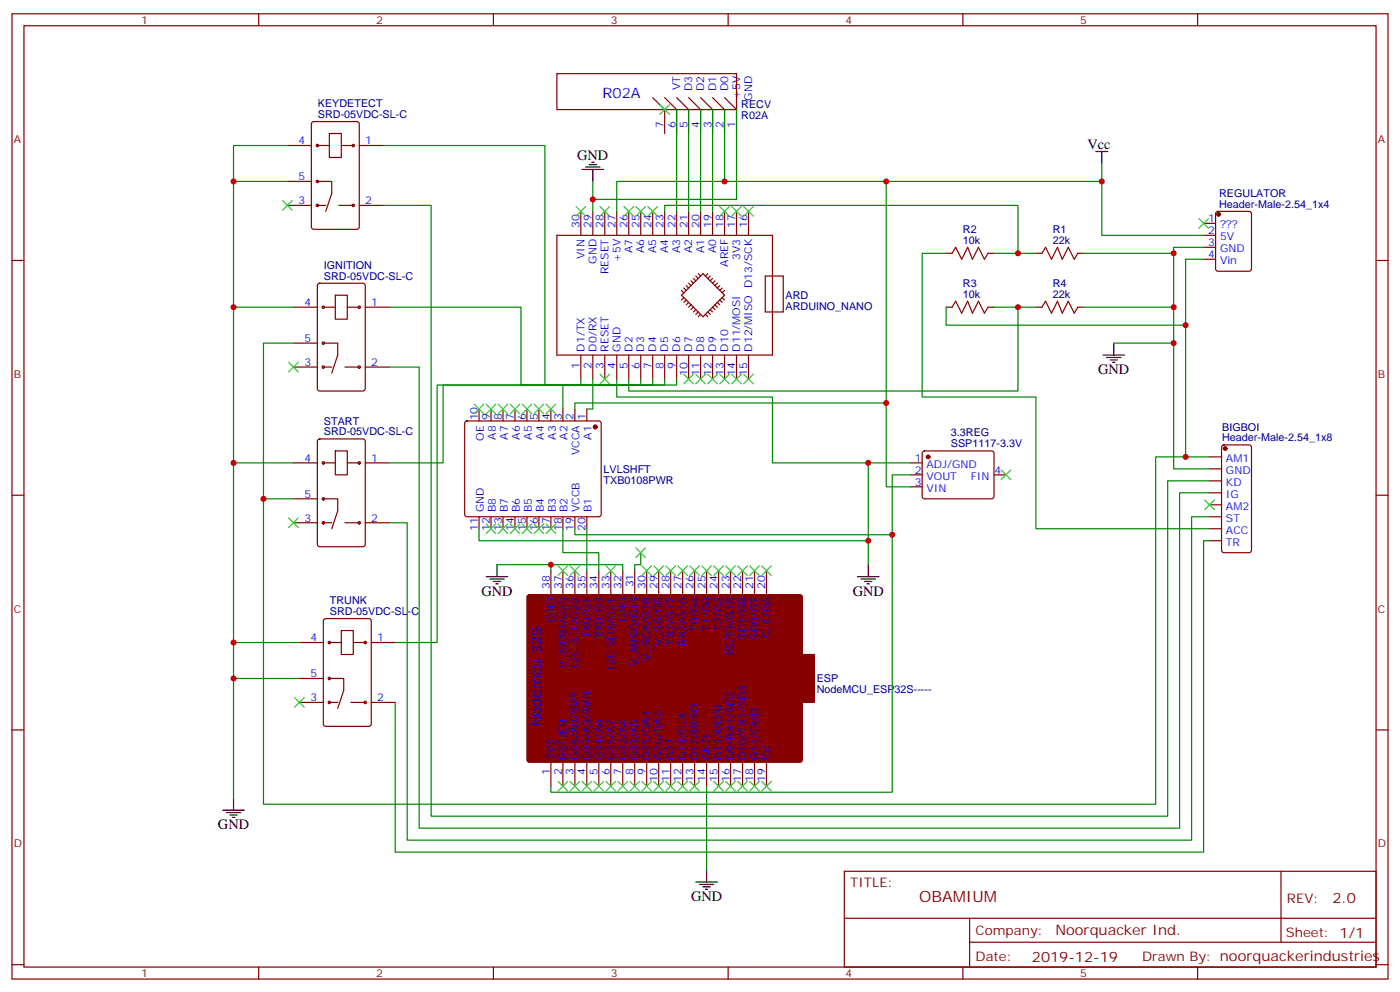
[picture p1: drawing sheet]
<svg xmlns="http://www.w3.org/2000/svg" width="412mm" height="292mm" viewBox="0 0 412 292" stroke-linecap="round" stroke-linejoin="round" font-family="sans-serif">
<g fill="none" stroke="#870000" stroke-width=".35">
<path d="M3.5 4.1h405.4v284.3h-405.4zM7.1 7.6h398.2v277.3h-398.2zM76.2 4.1v3.5M145.3 4.1v3.5M214.5 4.1v3.5M283.6 4.1v3.5M352.8 4.1v3.5M92 36l.4-.2h12.7l.7 .4v30.7l-.4 .6-13 .1-.6-.5-.1-30.6zM97 39.3h3.5v7.1h-3.5zM164 21.7h53v10.6h-53zM192.3 28.8l3.5 3.5v7M195.8 28.8l3.5 3.5v7"/>
<path d="M199.3 28.8l3.5 3.5v7M202.8 28.8l3.6 3.5v7M206.4 28.8l3.5 3.5v7M209.9 28.8l3.5 3.5v7M213.4 28.8l3.6 3.5v7M84.7 42.9h7M84.7 53.4h7M93.5 53.4h4.2v3.6l-1.7 5.3M93.5 42.9h3.5M100.5 42.9h3.6M105.8 42.9h7.1M3.5 76.7h3.6"/>
<path d="M84.7 60.5h7M93.5 60.5h2.5M99.8 60.5h4.3M105.8 60.5h7.1M164 69.3h63.5v35.3h-63.5zM171.1 62.3v7M174.6 62.3v7M178.2 62.3v7M181.7 62.3v7M185.2 62.3v7M188.7 62.3v7M192.3 62.3v7"/>
<path d="M195.8 62.3v7M199.3 62.3v7M202.8 62.3v7M206.4 62.3v7M209.9 62.3v7M213.4 62.3v7M217 62.3v7M220.5 62.3v7M278.7 74.6h1.8l1-1.8 1.8 3.6 1.7-3.6 1.5 3.6 1.7-3.6 1.8 3.6 1-1.8h1.8M305.2 74.6h1.7l1.1-1.8 1.7 3.6 1.8-3.6 1.4 3.6 1.8-3.6 1.7 3.6 1.1-1.8h1.8M354.5 65.8h3.6M354.5 69.3h3.6"/>
<path d="M354.5 72.8h3.6M354.5 76.4h3.6M358.3 62.5l.5-.2h9.1l.7 .4 .1 16.5-.5 .6-9.4 .1-.7-.5v-16.4zM405.3 76.7h3.6M86.4 90.5h7.1M93.7 83.6l.5-.2h12.7l.6 .5 .1 30.6-.5 .6-12.9 .1-.7-.5v-30.6zM95.2 90.5h3.6M98.8 87h3.5v7h-3.5zM102.3 90.5h3.5M107.6 90.5h7.1M200.7 87l6.4-6.4 6.3 6.4-6.3 6.3zM200.7 85.5l.7 .8"/>
<path d="M201.4 87.7l-.7 .7M201.4 84.8l.7 .7M202.1 88.4l-.7 .7M202.1 84.1l.7 .7M202.8 89.1l-.7 .7M202.8 83.4l.8 .7M203.6 89.8l-.8 .7M203.6 82.7l.7 .7M204.3 90.5l-.7 .7M204.3 82l.7 .7M205 91.2l-.7 .7M205 81.3l.7 .7"/>
<path d="M205.7 91.9l-.7 .7M205.7 80.6l.7 .7M206.4 92.6l-.7 .7M207.8 92.6l.7 .7M208.5 80.6l-.7 .7M208.5 91.9l.7 .7M209.2 81.3l-.7 .7M209.2 91.2l.7 .7M209.9 82l-.7 .7M209.9 90.5l.7 .7M210.6 82.7l-.7 .7M210.6 89.8l.7 .7"/>
<path d="M211.3 83.4l-.7 .7M211.3 89.1l.7 .7M212 84.1l-.7 .7M212 88.4l.7 .7M212.7 84.8l-.7 .7M212.7 87.7l.7 .7M213.4 85.5l-.7 .8M225.4 81.3h5.3v10.6h-5.3zM278.7 90.5h1.8l1-1.8 1.8 3.6 1.7-3.6 1.5 3.6 1.7-3.6 1.8 3.6 1-1.8h1.8M305.2 90.5h1.7l1.1-1.8 1.7 3.6 1.8-3.6 1.4 3.6 1.8-3.6 1.7 3.6 1.1-1.8h1.8M86.4 108.1h7.1M86.4 101.1h7.1"/>
<path d="M95.2 101.1h4.3v3.5l-1.8 5.3M95.2 108.1h2.5M101.6 108.1h4.2M107.6 108.1h7.1M171.1 104.6v7.1M174.6 104.6v7.1M178.2 104.6v7.1M181.7 104.6v7.1M185.2 104.6v7.1M188.7 104.6v7.1M192.3 104.6v7.1M195.8 104.6v7.1"/>
<path d="M199.3 104.6v7.1M202.8 104.6v7.1M206.4 104.6v7.1M209.9 104.6v7.1M213.4 104.6v7.1M217 104.6v7.1M220.5 104.6v7.1M86.4 136.3h7.1M93.7 129.5l.5-.2h12.7l.6 .4 .1 30.6-.5 .7h-12.9l-.7-.4v-30.6zM95.2 136.3h3.6M98.8 132.8h3.5v7.1h-3.5zM102.3 136.3h3.5"/>
<path d="M107.6 136.3h7.1M137.1 124.2l.5-.2h38.8l.5 .2 .2 .5-.1 27.1-.6 .4h-39.1l-.4-.7v-26.8zM141.1 120.5v3.5M144.6 120.5v3.5M148.2 120.5v3.5M151.7 120.5v3.5M155.2 120.5v3.5M158.7 120.5v3.5M162.3 120.5v3.5M165.8 120.5v3.5M169.3 120.5v3.5M172.9 120.5v3.5"/>
<path d="M268.1 136.3h3.5M268.1 139.9h3.5M271.9 133l.4-.2 20.1 .1 .4 .6-.1 13-.6 .4h-20l-.5-.7v-12.7zM292.8 139.9h3.5M356.3 134.6h3.5M356.3 138.1h3.5M360.1 131.3l.4-.2h7.4l.7 .4 .1 30.6-.5 .7h-7.7l-.6-.5-.1-30.5zM3.5 145.9h3.6M86.4 154h7.1M86.4 146.9h7.1M95.2 146.9h4.3v3.6l-1.8 5.3M95.2 154h2.5"/>
<path d="M101.6 154h4.2M107.6 154h7.1M141.1 152.2v3.6M144.6 152.2v3.6M148.2 152.2v3.6M151.7 152.2v3.6M155.2 152.2v3.6M158.7 152.2v3.6M162.3 152.2v3.6M165.8 152.2v3.6M169.3 152.2v3.6M172.9 152.2v3.6"/>
<path d="M268.1 143.4h3.5M356.3 141.6h3.5M356.3 145.2h3.5M356.3 148.7h3.5M356.3 152.2h3.5M356.3 155.8h3.5M356.3 159.3h3.5M405.3 145.9h3.6M162.3 168.1v7.1M165.8 168.1v7.1M169.3 168.1v7.1M172.9 168.1v7.1"/>
<path d="M176.4 168.1v7.1M179.9 168.1v7.1M183.4 168.1v7.1M187 167.7v7.1M190.5 168.1v7.1M194 168.1v7.1M197.6 168.1v7.1M201.1 168.1v7.1M204.6 168.1v7.1M208.1 168.1v7.1M211.7 168.1v7.1M215.2 168.1v7.1"/>
<path d="M218.7 168.1v7.1M222.2 168.1v7.1M225.8 168.1v7.1M88.2 189.3h7M88.2 199.8h7M95.5 182.4l.5-.2h12.7l.6 .4 .1 30.7-.5 .6-12.9 .1-.7-.5-.1-30.6zM97 199.8h4.2v3.6l-1.7 5.3M97 189.3h3.5M100.5 185.7h3.6v7.1h-3.6zM104.1 189.3h3.5M109.4 189.3h7M229.3 182.2h7.1v7.1h-7.1z"/>
<path d="M3.5 215h3.6M88.2 206.9h7M97 206.9h2.5M103.4 206.9h4.2M109.4 206.9h7M229.3 210.4h7.1v7.1h-7.1zM405.3 215h3.6M162.3 224.5v7.1M165.8 224.5v7.1M169.3 224.5v7.1M172.9 224.5v7.1M176.4 224.5v7.1"/>
<path d="M179.9 224.5v7.1M183.4 224.5v7.1M187 224.5v7.1M190.5 224.5v7.1M194 224.5v7.1M197.6 224.5v7.1M201.1 224.5v7.1M204.6 224.5v7.1M208.1 224.5v7.1M211.7 224.5v7.1M215.2 224.5v7.1M218.7 224.5v7.1"/>
<path d="M222.2 224.5v7.1M225.8 224.5v7.1M248.7 256.6h156.6v28.3h-156.6zM377.3 256.7v20.8M248.7 270.5h156.5M285.6 277.5h119.6M285.6 270.5v14.1M3.5 284.2h3.6M76.2 284.9v3.5M145.3 284.9v3.5M214.5 284.9v3.5M283.6 284.9v3.5"/>
<path d="M352.8 284.9v3.5M405.3 284.2h3.6"/>
<circle cx="93.5" cy="53.4" r=".35"/>
<circle cx="93.5" cy="42.9" r=".35"/>
<circle cx="104.1" cy="42.9" r=".35"/>
<circle cx="93.5" cy="60.5" r=".35"/>
<circle cx="104.1" cy="60.5" r=".35"/>
<circle cx="95.2" cy="90.5" r=".35"/>
<circle cx="105.8" cy="90.5" r=".35"/>
<circle cx="95.3" cy="101.1" r=".35"/>
<circle cx="95.3" cy="108.1" r=".35"/>
<circle cx="105.8" cy="108.1" r=".35"/>
<circle cx="95.2" cy="136.3" r=".35"/>
<circle cx="105.8" cy="136.3" r=".35"/>
<circle cx="95.2" cy="154" r=".35"/>
<circle cx="95.3" cy="146.9" r=".35"/>
<circle cx="105.8" cy="154" r=".35"/>
<circle cx="97" cy="199.8" r=".35"/>
<circle cx="97" cy="189.3" r=".35"/>
<circle cx="107.6" cy="189.3" r=".35"/>
<circle cx="232.8" cy="185.7" r="1.76"/>
<circle cx="97" cy="206.9" r=".35"/>
<circle cx="107.6" cy="206.9" r=".35"/>
<circle cx="232.8" cy="214" r="1.76"/>
</g>
<g fill="#870000" stroke="#870000" stroke-width=".35">
<path d="M155.5 175.4l.4-.2h80l.5 .7-.1 48.2-.6 .4h-80l-.5-.7v-47.9z"/>
<path d="M229.3 192.8h10.6v14.1h-10.6z"/>
<circle cx="359" cy="63.1" r=".53"/>
<circle cx="360.9" cy="132.1" r=".53"/>
<circle cx="175.3" cy="125.8" r=".53"/>
<circle cx="273.4" cy="134.6" r=".53"/>
</g>
<g fill="none" stroke="#000" stroke-width=".35">
<path d="M171.4 49.9h6.4M172.5 49.2h4.2M173.6 48.5h2.1M174.3 47.8h.7M174.6 49.9v3.5M322.8 44.6h3.5M324.6 44.6v3.6M324.9 104.6h6.4M326 105.3h4.2M327 106h2.1M327.7 106.7h.7M328.1 101.1v3.5"/>
<path d="M143.2 169.9h6.4M144.3 170.6h4.2M145.3 171.3h2.2M146 172h.8M146.4 166.3v3.6M252.6 169.9h6.3M253.6 170.6h4.3M254.7 171.3h2.1M255.4 172h.7M255.8 166.3v3.6M65.6 238.7h6.4M66.7 239.4h4.2"/>
<path d="M68.8 235.1v3.6M67.7 240.1h2.1M68.4 240.8h.7M205 259.8h6.3M208.1 256.3v3.5M206 260.5h4.3M207.1 261.2h2.1M207.8 261.9h.7"/>
</g>
<g fill="none" stroke="#008700" stroke-width=".35">
<path d="M199.3 32.3v30M202.8 32.3v30M206.4 32.3v30M209.9 32.3v30M213.4 32.3v21.1M217 32.3v26.4h-42.4M84.7 53.4h-15.9v181.7M84.7 42.9h-15.9v10.5M112.9 42.9h47.6v70.5h28.2v-1.7M174.6 53.4v8.9M261.1 53.4v90h7M324.6 48.2v21.1h29.9"/>
<path d="M324.6 53.4h-142.9v8.9M112.9 60.5h14.1v179.9h217v-98.8h12.3M195.8 62.3v-1.8h104.1v14.1M278.7 74.6h-7.1v42.3h33.6v38.9h51.1M292.8 74.6h12.4M319.3 74.6h26.4M354.5 72.8h-8.8v65.3h10.6M354.5 76.4h-5.3v58.2h7.1M68.8 90.5h17.6M114.7 90.5h38.8v22.9h38.8v-1.7M278.7 90.5v5.3h70.5M292.8 90.5h12.4"/>
<path d="M299.9 90.5v24.7h-114.7v-3.5M319.3 90.5h26.4M86.4 101.1h-8.8v135.8h262.8v-102.3h8.8M114.7 108.1h8.8v135.8h224v-98.7h8.8M171.1 111.7v1.7h-5.3v7.1M174.6 111.7v8.8h-1.7M181.7 111.7v5.2h45.8v19.4h40.6M195.8 111.7v1.7h-65.3v22.9h-15.8M199.3 111.7v1.7h-70.5v75.9h-12.4M261.1 118.7h-91.8v1.8M328.1 101.1h17.6M68.8 136.3h17.6"/>
<path d="M255.8 136.3v30M268.1 139.9h-5.3v93.5h-100.5v-1.8M77.6 146.9h8.8M141.1 155.8v3.5h114.7M165.8 155.8v7h10.6v5.3M169.3 155.8v1.7h93.5M172.9 155.8v12.3M356.3 159.3h-1.8v91.7h-238.1v-44.1M356.3 152.2h-5.3v95.3h-231.1v-93.5h-5.2M146.4 166.3h15.9M162.3 168.1v-1.8h21.1v1.8M188.7 162.8v3.5h-1.7v1.4"/>
<path d="M68.8 199.8h19.4M68.8 189.3h19.4M208.1 231.6v24.7"/>
</g>
<g fill="none" stroke="#3c3" stroke-width=".35">
<path d="M194.4 30.9l2.8 2.8M197.2 30.9l-2.8 2.8M83.3 59.1l2.8 2.8M86.1 59.1l-2.8 2.8M169.7 60.9l2.8 2.8M172.5 60.9l-2.8 2.8M176.7 60.9l2.9 2.8M179.6 60.9l-2.9 2.8M183.8 60.9l2.8 2.8M186.6 60.9l-2.8 2.8M187.3 60.9l2.8 2.8M190.1 60.9l-2.8 2.8"/>
<path d="M190.9 60.9l2.8 2.8M193.7 60.9l-2.8 2.8M212 60.9l2.8 2.8M214.8 60.9l-2.8 2.8M215.5 60.9l2.9 2.8M218.4 60.9l-2.9 2.8M219.1 60.9l2.8 2.8M221.9 60.9l-2.8 2.8M353.1 64.4l2.9 2.8M356 64.4l-2.9 2.8M85 106.7l2.8 2.8M87.8 106.7l-2.8 2.8"/>
<path d="M139.7 119.1l2.8 2.8M142.5 119.1l-2.8 2.8M143.2 119.1l2.8 2.8M146 119.1l-2.8 2.8M146.8 119.1l2.8 2.8M149.6 119.1l-2.8 2.8M150.3 119.1l2.8 2.8M153.1 119.1l-2.8 2.8M153.8 119.1l2.8 2.8M156.6 119.1l-2.8 2.8M157.3 119.1l2.9 2.8M160.2 119.1l-2.9 2.8"/>
<path d="M160.9 119.1l2.8 2.8M163.7 119.1l-2.8 2.8M176.7 110.2l2.9 2.9M179.6 110.2l-2.9 2.9M201.4 110.2l2.9 2.9M204.3 110.2l-2.9 2.9M205 110.2l2.8 2.9M207.8 110.2l-2.8 2.9M208.5 110.2l2.8 2.9M211.3 110.2l-2.8 2.9M212 110.2l2.8 2.9M214.8 110.2l-2.8 2.9"/>
<path d="M215.5 110.2l2.9 2.9M218.4 110.2l-2.9 2.9M219.1 110.2l2.8 2.9M221.9 110.2l-2.8 2.9M294.9 138.5l2.8 2.8M297.7 138.5l-2.8 2.8M85 152.6l2.8 2.8M87.8 152.6l-2.8 2.8M143.2 154.3l2.8 2.9M146 154.3l-2.8 2.9M146.8 154.3l2.8 2.9M149.6 154.3l-2.8 2.9"/>
<path d="M150.3 154.3l2.8 2.9M153.1 154.3l-2.8 2.9M153.8 154.3l2.8 2.9M156.6 154.3l-2.8 2.9M157.3 154.3l2.9 2.9M160.2 154.3l-2.9 2.9M160.9 154.3l2.8 2.9M163.7 154.3l-2.8 2.9M354.9 147.3l2.8 2.8M357.7 147.3l-2.8 2.8M164.4 166.7l2.8 2.8M167.2 166.7l-2.8 2.8"/>
<path d="M167.9 166.7l2.8 2.8M170.7 166.7l-2.8 2.8M178.5 166.7l2.8 2.8M181.3 166.7l-2.8 2.8M187.3 161.4l2.8 2.8M189.1 166.7l2.8 2.8M190.1 161.4l-2.8 2.8M191.9 166.7l-2.8 2.8M192.6 166.7l2.8 2.8M195.4 166.7l-2.8 2.8M196.1 166.7l2.9 2.8M199 166.7l-2.9 2.8"/>
<path d="M199.7 166.7l2.8 2.8M202.5 166.7l-2.8 2.8M203.2 166.7l2.8 2.8M206 166.7l-2.8 2.8M206.7 166.7l2.8 2.8M209.5 166.7l-2.8 2.8M210.3 166.7l2.8 2.8M213.1 166.7l-2.8 2.8M213.8 166.7l2.8 2.8M216.6 166.7l-2.8 2.8M217.3 166.7l2.8 2.8M220.1 166.7l-2.8 2.8"/>
<path d="M220.8 166.7l2.9 2.8M223.7 166.7l-2.9 2.8M224.4 166.7l2.8 2.8M227.2 166.7l-2.8 2.8M86.8 205.5l2.8 2.8M89.6 205.5l-2.8 2.8M164.4 230.2l2.8 2.8M167.2 230.2l-2.8 2.8M167.9 230.2l2.8 2.8M170.7 230.2l-2.8 2.8M171.4 230.2l2.9 2.8M174.3 230.2l-2.9 2.8"/>
<path d="M175 230.2l2.8 2.8M177.8 230.2l-2.8 2.8M178.5 230.2l2.8 2.8M181.3 230.2l-2.8 2.8M182 230.2l2.9 2.8M184.9 230.2l-2.9 2.8M185.6 230.2l2.8 2.8M188.4 230.2l-2.8 2.8M189.1 230.2l2.8 2.8M191.9 230.2l-2.8 2.8M192.6 230.2l2.8 2.8M195.4 230.2l-2.8 2.8"/>
<path d="M196.1 230.2l2.9 2.8M199 230.2l-2.9 2.8M199.7 230.2l2.8 2.8M202.5 230.2l-2.8 2.8M203.2 230.2l2.8 2.8M206 230.2l-2.8 2.8M210.3 230.2l2.8 2.8M213.1 230.2l-2.8 2.8M213.8 230.2l2.8 2.8M216.6 230.2l-2.8 2.8M217.3 230.2l2.8 2.8M220.1 230.2l-2.8 2.8"/>
<path d="M220.8 230.2l2.9 2.8M223.7 230.2l-2.9 2.8M224.4 230.2l2.8 2.8M227.2 230.2l-2.8 2.8"/>
</g>
<g fill="#c00">
<circle cx="299.9" cy="74.6" r=".88"/>
<circle cx="345.7" cy="90.5" r=".88"/>
<circle cx="262.8" cy="157.5" r=".88"/>
<circle cx="255.8" cy="159.3" r=".88"/>
<circle cx="255.8" cy="136.3" r=".88"/>
<circle cx="261.1" cy="118.7" r=".88"/>
<circle cx="261.1" cy="53.4" r=".88"/>
<circle cx="77.6" cy="146.9" r=".88"/>
<circle cx="68.8" cy="53.4" r=".88"/>
<circle cx="68.8" cy="136.3" r=".88"/>
<circle cx="345.7" cy="101.1" r=".88"/>
<circle cx="324.6" cy="53.4" r=".88"/>
<circle cx="68.8" cy="199.8" r=".88"/>
<circle cx="68.8" cy="90.5" r=".88"/>
<circle cx="349.3" cy="134.6" r=".88"/>
<circle cx="68.8" cy="189.3" r=".88"/>
<circle cx="345.7" cy="74.6" r=".88"/>
<circle cx="349.3" cy="95.8" r=".88"/>
<circle cx="299.9" cy="90.5" r=".88"/>
<circle cx="162.3" cy="166.3" r=".88"/>
<circle cx="174.6" cy="58.7" r=".88"/>
<circle cx="213.4" cy="53.4" r=".88"/>
</g>
<text font-size="4.6" fill="#800" x="270.8" y="265.7">OBAMIUM</text>
<g font-size="4.2" fill="#00f">
<text x="177.5" y="28.8">R02A</text>
<text x="159.5" y="214" transform="rotate(-90 159.5 214)">Nodemcu 32S</text>
</g>
<g font-size="4.2">
<text x="170" y="47.1">GND</text>
<text x="320.3" y="43.9">Vcc</text>
<text x="323.5" y="110.2">GND</text>
<text x="141.8" y="175.5">GND</text>
<text x="251.2" y="175.5">GND</text>
<text x="64.2" y="244.3">GND</text>
<text x="203.6" y="265.5">GND</text>
</g>
<g font-size="4.2" fill="#800">
<text x="392.5" y="265.9">2.0</text>
<text x="310.9" y="275.5">Noorquacker Ind.</text>
<text x="304" y="283.3">2019-12-19</text>
</g>
<g font-size="3.9" fill="#800">
<text x="250.5" y="261.2">TITLE:</text>
<text x="379.1" y="265.9">REV:</text>
<text x="287.4" y="275.4">Company:</text>
<text x="378.7" y="276">Sheet: 1/1</text>
<text x="287.4" y="283.1">Date:</text>
<text x="336.4" y="283.2">Drawn By: noorquackerindustries</text>
</g>
<g font-size="3.2" fill="#800">
<text x="41.6" y="7.1">1</text>
<text x="110.8" y="7.1">2</text>
<text x="179.9" y="7.1">3</text>
<text x="249.1" y="7.1">4</text>
<text x="318.2" y="7.1">5</text>
<text x="4.1" y="42.2">A</text>
<text x="405.9" y="42.2">A</text>
<text x="4.1" y="111.3">B</text>
<text x="405.9" y="111.3">B</text>
<text x="4.1" y="180.4">C</text>
<text x="405.9" y="180.4">C</text>
<text x="4.1" y="249.6">D</text>
<text x="405.9" y="249.6">D</text>
<text x="41.6" y="287.9">1</text>
<text x="110.8" y="287.9">2</text>
<text x="179.9" y="287.9">3</text>
<text x="249.1" y="287.9">4</text>
<text x="318.2" y="287.9">5</text>
</g>
<g font-size="3.2" fill="#00f">
<text x="200.4" y="26.5" transform="rotate(-90 200.4 26.5)">VT</text>
<text x="203.9" y="26.9" transform="rotate(-90 203.9 26.9)">D3</text>
<text x="207.4" y="26.9" transform="rotate(-90 207.4 26.9)">D2</text>
<text x="211" y="26.9" transform="rotate(-90 211 26.9)">D1</text>
<text x="214.5" y="26.9" transform="rotate(-90 214.5 26.9)">D0</text>
<text x="218" y="29.2" transform="rotate(-90 218 29.2)">+5V</text>
<text x="221.5" y="29.7" transform="rotate(-90 221.5 29.7)">GND</text>
<text x="195.4" y="37.6" transform="rotate(-90 195.4 37.6)">7</text>
<text x="199" y="37.6" transform="rotate(-90 199 37.6)">6</text>
<text x="202.5" y="37.6" transform="rotate(-90 202.5 37.6)">5</text>
<text x="206" y="37.6" transform="rotate(-90 206 37.6)">4</text>
<text x="209.5" y="37.6" transform="rotate(-90 209.5 37.6)">3</text>
<text x="213.1" y="37.6" transform="rotate(-90 213.1 37.6)">2</text>
<text x="216.6" y="37.6" transform="rotate(-90 216.6 37.6)">1</text>
<text x="87.9" y="42.5">4</text>
<text x="107.6" y="42.5">1</text>
<text x="87.9" y="53.1">5</text>
<text x="87.9" y="60.1">3</text>
<text x="107.6" y="60.1">2</text>
<text x="355.9" y="65.4">1</text>
<text x="170.7" y="67.2" transform="rotate(-90 170.7 67.2)">30</text>
<text x="174.3" y="67.2" transform="rotate(-90 174.3 67.2)">29</text>
<text x="177.8" y="67.2" transform="rotate(-90 177.8 67.2)">28</text>
<text x="181.3" y="67.2" transform="rotate(-90 181.3 67.2)">27</text>
<text x="184.9" y="67.2" transform="rotate(-90 184.9 67.2)">26</text>
<text x="188.4" y="67.2" transform="rotate(-90 188.4 67.2)">25</text>
<text x="191.9" y="67.2" transform="rotate(-90 191.9 67.2)">24</text>
<text x="195.4" y="67.2" transform="rotate(-90 195.4 67.2)">23</text>
<text x="199" y="67.2" transform="rotate(-90 199 67.2)">22</text>
<text x="202.5" y="67.2" transform="rotate(-90 202.5 67.2)">21</text>
<text x="206" y="67.2" transform="rotate(-90 206 67.2)">20</text>
<text x="209.5" y="67.2" transform="rotate(-90 209.5 67.2)">19</text>
<text x="213.1" y="67.2" transform="rotate(-90 213.1 67.2)">18</text>
<text x="216.6" y="67.2" transform="rotate(-90 216.6 67.2)">17</text>
<text x="220.1" y="67.2" transform="rotate(-90 220.1 67.2)">16</text>
<text x="355.9" y="69">2</text>
<text x="359.4" y="67.2">???</text>
<text x="359.4" y="70.7">5V</text>
<text x="172.2" y="76.3" transform="rotate(-90 172.2 76.3)">VIN</text>
<text x="175.7" y="77.7" transform="rotate(-90 175.7 77.7)">GND</text>
<text x="182.7" y="77.2" transform="rotate(-90 182.7 77.2)">+5V</text>
<text x="186.3" y="74.6" transform="rotate(-90 186.3 74.6)">A7</text>
<text x="189.8" y="74.6" transform="rotate(-90 189.8 74.6)">A6</text>
<text x="193.3" y="74.6" transform="rotate(-90 193.3 74.6)">A5</text>
<text x="196.8" y="74.6" transform="rotate(-90 196.8 74.6)">A4</text>
<text x="200.4" y="74.6" transform="rotate(-90 200.4 74.6)">A3</text>
<text x="203.9" y="74.6" transform="rotate(-90 203.9 74.6)">A2</text>
<text x="207.4" y="74.6" transform="rotate(-90 207.4 74.6)">A1</text>
<text x="211" y="74.6" transform="rotate(-90 211 74.6)">A0</text>
<text x="218" y="76.6" transform="rotate(-90 218 76.6)">3V3</text>
<text x="355.9" y="72.5">3</text>
<text x="355.9" y="76">4</text>
<text x="359.4" y="74.3">GND</text>
<text x="359.4" y="77.8">Vin</text>
<text x="179.2" y="80.7" transform="rotate(-90 179.2 80.7)">RESET</text>
<text x="214.5" y="78.6" transform="rotate(-90 214.5 78.6)">AREF</text>
<text x="89.7" y="90.1">4</text>
<text x="109.4" y="90.1">1</text>
<text x="89.7" y="100.7">5</text>
<text x="89.7" y="107.8">3</text>
<text x="109.4" y="107.8">2</text>
<text x="172.2" y="103.5" transform="rotate(-90 172.2 103.5)">D1/TX</text>
<text x="175.7" y="103.5" transform="rotate(-90 175.7 103.5)">D0/RX</text>
<text x="179.2" y="103.5" transform="rotate(-90 179.2 103.5)">RESET</text>
<text x="182.7" y="103.5" transform="rotate(-90 182.7 103.5)">GND</text>
<text x="186.3" y="103.5" transform="rotate(-90 186.3 103.5)">D2</text>
<text x="189.8" y="103.5" transform="rotate(-90 189.8 103.5)">D3</text>
<text x="193.3" y="103.5" transform="rotate(-90 193.3 103.5)">D4</text>
<text x="196.8" y="103.5" transform="rotate(-90 196.8 103.5)">D5</text>
<text x="200.4" y="103.5" transform="rotate(-90 200.4 103.5)">D6</text>
<text x="203.9" y="103.5" transform="rotate(-90 203.9 103.5)">D7</text>
<text x="207.4" y="103.5" transform="rotate(-90 207.4 103.5)">D8</text>
<text x="211" y="103.5" transform="rotate(-90 211 103.5)">D9</text>
<text x="214.5" y="103.5" transform="rotate(-90 214.5 103.5)">D10</text>
<text x="218" y="103.5" transform="rotate(-90 218 103.5)">D11/MOSI</text>
<text x="221.5" y="103.5" transform="rotate(-90 221.5 103.5)">D12/MISO D13/SCK</text>
<text x="170.7" y="108.7" transform="rotate(-90 170.7 108.7)">1</text>
<text x="174.3" y="108.7" transform="rotate(-90 174.3 108.7)">2</text>
<text x="177.8" y="108.7" transform="rotate(-90 177.8 108.7)">3</text>
<text x="181.3" y="108.7" transform="rotate(-90 181.3 108.7)">4</text>
<text x="184.9" y="108.7" transform="rotate(-90 184.9 108.7)">5</text>
<text x="188.4" y="108.7" transform="rotate(-90 188.4 108.7)">6</text>
<text x="191.9" y="108.7" transform="rotate(-90 191.9 108.7)">7</text>
<text x="195.4" y="108.7" transform="rotate(-90 195.4 108.7)">8</text>
<text x="199" y="108.7" transform="rotate(-90 199 108.7)">9</text>
<text x="202.5" y="110.7" transform="rotate(-90 202.5 110.7)">10</text>
<text x="206" y="110.7" transform="rotate(-90 206 110.7)">11</text>
<text x="209.5" y="110.7" transform="rotate(-90 209.5 110.7)">12</text>
<text x="213.1" y="110.7" transform="rotate(-90 213.1 110.7)">13</text>
<text x="216.6" y="110.7" transform="rotate(-90 216.6 110.7)">14</text>
<text x="220.1" y="110.7" transform="rotate(-90 220.1 110.7)">15</text>
<text x="140.8" y="123.8" transform="rotate(-90 140.8 123.8)">10</text>
<text x="144.3" y="123.8" transform="rotate(-90 144.3 123.8)">9</text>
<text x="147.8" y="123.8" transform="rotate(-90 147.8 123.8)">8</text>
<text x="151.3" y="123.8" transform="rotate(-90 151.3 123.8)">7</text>
<text x="154.9" y="123.8" transform="rotate(-90 154.9 123.8)">6</text>
<text x="158.4" y="123.8" transform="rotate(-90 158.4 123.8)">5</text>
<text x="161.9" y="123.8" transform="rotate(-90 161.9 123.8)">4</text>
<text x="165.5" y="123.8" transform="rotate(-90 165.5 123.8)">3</text>
<text x="169" y="123.8" transform="rotate(-90 169 123.8)">2</text>
<text x="172.5" y="123.8" transform="rotate(-90 172.5 123.8)">1</text>
<text x="142.5" y="129.8" transform="rotate(-90 142.5 129.8)">OE</text>
<text x="146" y="129.5" transform="rotate(-90 146 129.5)">A8</text>
<text x="149.6" y="129.5" transform="rotate(-90 149.6 129.5)">A7</text>
<text x="153.1" y="129.5" transform="rotate(-90 153.1 129.5)">A6</text>
<text x="156.6" y="129.5" transform="rotate(-90 156.6 129.5)">A5</text>
<text x="160.2" y="129.5" transform="rotate(-90 160.2 129.5)">A4</text>
<text x="163.7" y="129.5" transform="rotate(-90 163.7 129.5)">A3</text>
<text x="167.2" y="129.5" transform="rotate(-90 167.2 129.5)">A2</text>
<text x="174.3" y="129.5" transform="rotate(-90 174.3 129.5)">A1</text>
<text x="89.7" y="136">4</text>
<text x="109.4" y="136">1</text>
<text x="170.7" y="134.1" transform="rotate(-90 170.7 134.1)">VCCA</text>
<text x="269.4" y="136">1</text>
<text x="272.9" y="137.8">ADJ/GND</text>
<text x="361.1" y="136">AM1</text>
<text x="269.4" y="139.5">2</text>
<text x="269.4" y="143.1">3</text>
<text x="272.9" y="141.3">VOUT</text>
<text x="286" y="141.3">FIN</text>
<text x="293" y="139.5">4</text>
<text x="361.1" y="139.5">GND</text>
<text x="361.1" y="143.1">KD</text>
<text x="89.7" y="146.6">5</text>
<text x="272.9" y="144.8">VIN</text>
<text x="361.1" y="146.6">IG</text>
<text x="89.7" y="153.6">3</text>
<text x="109.4" y="153.6">2</text>
<text x="142.5" y="150.9" transform="rotate(-90 142.5 150.9)">GND</text>
<text x="146" y="150.9" transform="rotate(-90 146 150.9)">B8</text>
<text x="149.6" y="150.9" transform="rotate(-90 149.6 150.9)">B7</text>
<text x="153.1" y="150.9" transform="rotate(-90 153.1 150.9)">B6</text>
<text x="156.6" y="150.9" transform="rotate(-90 156.6 150.9)">B5</text>
<text x="160.2" y="150.9" transform="rotate(-90 160.2 150.9)">B4</text>
<text x="163.7" y="150.9" transform="rotate(-90 163.7 150.9)">B3</text>
<text x="167.2" y="150.9" transform="rotate(-90 167.2 150.9)">B2</text>
<text x="170.7" y="150.9" transform="rotate(-90 170.7 150.9)">VCCB</text>
<text x="174.3" y="150.9" transform="rotate(-90 174.3 150.9)">B1</text>
<text x="361.1" y="150.1">AM2</text>
<text x="361.1" y="153.6">ST</text>
<text x="140.8" y="156.4" transform="rotate(-90 140.8 156.4)">11</text>
<text x="144.3" y="156.4" transform="rotate(-90 144.3 156.4)">12</text>
<text x="147.8" y="156.4" transform="rotate(-90 147.8 156.4)">13</text>
<text x="151.3" y="156.4" transform="rotate(-90 151.3 156.4)">14</text>
<text x="154.9" y="156.4" transform="rotate(-90 154.9 156.4)">15</text>
<text x="158.4" y="156.4" transform="rotate(-90 158.4 156.4)">16</text>
<text x="161.9" y="156.4" transform="rotate(-90 161.9 156.4)">17</text>
<text x="165.5" y="156.4" transform="rotate(-90 165.5 156.4)">18</text>
<text x="169" y="156.4" transform="rotate(-90 169 156.4)">19</text>
<text x="172.5" y="156.4" transform="rotate(-90 172.5 156.4)">20</text>
<text x="361.1" y="157.2">ACC</text>
<text x="361.1" y="160.7">TR</text>
<text x="161.9" y="173.4" transform="rotate(-90 161.9 173.4)">38</text>
<text x="165.5" y="173.4" transform="rotate(-90 165.5 173.4)">37</text>
<text x="169" y="173.4" transform="rotate(-90 169 173.4)">36</text>
<text x="172.5" y="173.4" transform="rotate(-90 172.5 173.4)">35</text>
<text x="176" y="173.4" transform="rotate(-90 176 173.4)">34</text>
<text x="179.6" y="173.4" transform="rotate(-90 179.6 173.4)">33</text>
<text x="183.1" y="173.4" transform="rotate(-90 183.1 173.4)">32</text>
<text x="186.6" y="173" transform="rotate(-90 186.6 173)">31</text>
<text x="190.1" y="173.4" transform="rotate(-90 190.1 173.4)">30</text>
<text x="193.7" y="173.4" transform="rotate(-90 193.7 173.4)">29</text>
<text x="197.2" y="173.4" transform="rotate(-90 197.2 173.4)">28</text>
<text x="200.7" y="173.4" transform="rotate(-90 200.7 173.4)">27</text>
<text x="204.3" y="173.4" transform="rotate(-90 204.3 173.4)">26</text>
<text x="207.8" y="173.4" transform="rotate(-90 207.8 173.4)">25</text>
<text x="211.3" y="173.4" transform="rotate(-90 211.3 173.4)">24</text>
<text x="214.8" y="173.4" transform="rotate(-90 214.8 173.4)">23</text>
<text x="218.4" y="173.4" transform="rotate(-90 218.4 173.4)">22</text>
<text x="221.9" y="173.4" transform="rotate(-90 221.9 173.4)">21</text>
<text x="225.4" y="173.4" transform="rotate(-90 225.4 173.4)">20</text>
<text x="163.3" y="183.1" transform="rotate(-90 163.3 183.1)">GND</text>
<text x="184.5" y="183.1" transform="rotate(-90 184.5 183.1)">GND</text>
<text x="205.7" y="185.8" transform="rotate(-90 205.7 185.8)">T0/G4</text>
<text x="209.2" y="185.8" transform="rotate(-90 209.2 185.8)">T1/G0</text>
<text x="212.7" y="185.8" transform="rotate(-90 212.7 185.8)">T2/G2</text>
<text x="91.5" y="188.9">4</text>
<text x="111.1" y="188.9">1</text>
<text x="173.9" y="187.9" transform="rotate(-90 173.9 187.9)">TX0/G1</text>
<text x="177.4" y="188.2" transform="rotate(-90 177.4 188.2)">RX0/G3</text>
<text x="195.1" y="190.3" transform="rotate(-90 195.1 190.3)">V_SS/G5</text>
<text x="198.6" y="189.9" transform="rotate(-90 198.6 189.9)">TX2/G17</text>
<text x="202.1" y="190.2" transform="rotate(-90 202.1 190.2)">RX2/G16</text>
<text x="219.8" y="188.4" transform="rotate(-90 219.8 188.4)">SD1/G8</text>
<text x="223.3" y="188.4" transform="rotate(-90 223.3 188.4)">SD0/G7</text>
<text x="226.8" y="188" transform="rotate(-90 226.8 188)">CLK/G6</text>
<text x="166.9" y="196.7" transform="rotate(-90 166.9 196.7)">V_MOSI/G23</text>
<text x="170.4" y="196.6" transform="rotate(-90 170.4 196.6)">I2C SCL/G22</text>
<text x="181" y="197.3" transform="rotate(-90 181 197.3)">I2C SDA/G21</text>
<text x="188" y="196.3" transform="rotate(-90 188 196.3)">V_MISO/G19</text>
<text x="191.6" y="194.6" transform="rotate(-90 191.6 194.6)">V_SCK/G18</text>
<text x="216.3" y="193.5" transform="rotate(-90 216.3 193.5)">SS/T3/G15</text>
<text x="91.5" y="199.5">5</text>
<text x="91.5" y="206.6">3</text>
<text x="111.1" y="206.6">2</text>
<text x="163.3" y="223.8" transform="rotate(-90 163.3 223.8)">3V3</text>
<text x="166.9" y="223.8" transform="rotate(-90 166.9 223.8)">RST/EN</text>
<text x="170.4" y="223.8" transform="rotate(-90 170.4 223.8)">G36/A0/SVP</text>
<text x="173.9" y="223.8" transform="rotate(-90 173.9 223.8)">G39/A3/SVN</text>
<text x="177.4" y="223.8" transform="rotate(-90 177.4 223.8)">G34/A6</text>
<text x="181" y="223.8" transform="rotate(-90 181 223.8)">G35/A7</text>
<text x="184.5" y="223.8" transform="rotate(-90 184.5 223.8)">G32/A4</text>
<text x="188" y="223.8" transform="rotate(-90 188 223.8)">G33/A5</text>
<text x="191.6" y="223.8" transform="rotate(-90 191.6 223.8)">G25/DA1</text>
<text x="195.1" y="223.8" transform="rotate(-90 195.1 223.8)">G26/DA2</text>
<text x="198.6" y="223.8" transform="rotate(-90 198.6 223.8)">G27</text>
<text x="202.1" y="223.8" transform="rotate(-90 202.1 223.8)">G14/CLK</text>
<text x="205.7" y="223.8" transform="rotate(-90 205.7 223.8)">G12/MISO</text>
<text x="209.2" y="223.8" transform="rotate(-90 209.2 223.8)">GND</text>
<text x="212.7" y="223.8" transform="rotate(-90 212.7 223.8)">G13/MOSI</text>
<text x="216.3" y="223.8" transform="rotate(-90 216.3 223.8)">G9/RX1/SD2</text>
<text x="219.8" y="223.8" transform="rotate(-90 219.8 223.8)">G10/TX1/SD3</text>
<text x="223.3" y="223.8" transform="rotate(-90 223.3 223.8)">G11/CMD</text>
<text x="226.8" y="223.8" transform="rotate(-90 226.8 223.8)">5V</text>
<text x="161.9" y="228.3" transform="rotate(-90 161.9 228.3)">1</text>
<text x="165.5" y="228.3" transform="rotate(-90 165.5 228.3)">2</text>
<text x="169" y="228.3" transform="rotate(-90 169 228.3)">3</text>
<text x="172.5" y="228.3" transform="rotate(-90 172.5 228.3)">4</text>
<text x="176" y="228.3" transform="rotate(-90 176 228.3)">5</text>
<text x="179.6" y="228.3" transform="rotate(-90 179.6 228.3)">6</text>
<text x="183.1" y="228.3" transform="rotate(-90 183.1 228.3)">7</text>
<text x="186.6" y="228.3" transform="rotate(-90 186.6 228.3)">8</text>
<text x="190.1" y="228.3" transform="rotate(-90 190.1 228.3)">9</text>
<text x="193.7" y="230.3" transform="rotate(-90 193.7 230.3)">10</text>
<text x="197.2" y="230.3" transform="rotate(-90 197.2 230.3)">11</text>
<text x="200.7" y="230.3" transform="rotate(-90 200.7 230.3)">12</text>
<text x="204.3" y="230.3" transform="rotate(-90 204.3 230.3)">13</text>
<text x="207.8" y="230.3" transform="rotate(-90 207.8 230.3)">14</text>
<text x="211.3" y="230.3" transform="rotate(-90 211.3 230.3)">15</text>
<text x="214.8" y="230.3" transform="rotate(-90 214.8 230.3)">16</text>
<text x="218.4" y="230.3" transform="rotate(-90 218.4 230.3)">17</text>
<text x="221.9" y="230.3" transform="rotate(-90 221.9 230.3)">18</text>
<text x="225.4" y="230.3" transform="rotate(-90 225.4 230.3)">19</text>
</g>
<g font-size="3.2" fill="#000080">
<text x="93.7" y="34.7">SRD-05VDC-SL-C</text>
<text x="93.7" y="31.6">KEYDETECT</text>
<text x="218.4" y="34.9">R02A</text>
<text x="218.4" y="31.8">RECV</text>
<text x="359.1" y="57.9">REGULATOR</text>
<text x="359.1" y="61.2">Header-Male-2.54_1x4</text>
<text x="283.6" y="71.8">10k</text>
<text x="283.6" y="68.6">R2</text>
<text x="310.1" y="71.8">22k</text>
<text x="310.1" y="68.6">R1</text>
<text x="95.4" y="82.4">SRD-05VDC-SL-C</text>
<text x="95.4" y="79.2">IGNITION</text>
<text x="231.4" y="88.2">ARD</text>
<text x="283.6" y="87.7">10k</text>
<text x="283.6" y="84.5">R3</text>
<text x="310.1" y="87.7">22k</text>
<text x="310.1" y="84.5">R4</text>
<text x="231.4" y="91.4">ARDUINO_NANO</text>
<text x="95.4" y="125.1">START</text>
<text x="95.4" y="128.2">SRD-05VDC-SL-C</text>
<text x="280.1" y="131.8">SSP1117-3.3V</text>
<text x="280.1" y="128.5">3.3REG</text>
<text x="360" y="130">Header-Male-2.54_1x8</text>
<text x="360" y="126.8">BIGBOI</text>
<text x="177.8" y="142.4">TXB0108PWR</text>
<text x="177.8" y="139.3">LVLSHFT</text>
<text x="97.2" y="178">TRUNK</text>
<text x="97.2" y="181.2">SRD-05VDC-SL-C</text>
<text x="240.6" y="200.9">ESP</text>
<text x="240.6" y="204.1">NodeMCU_ESP32S-----</text>
</g>
</svg>
